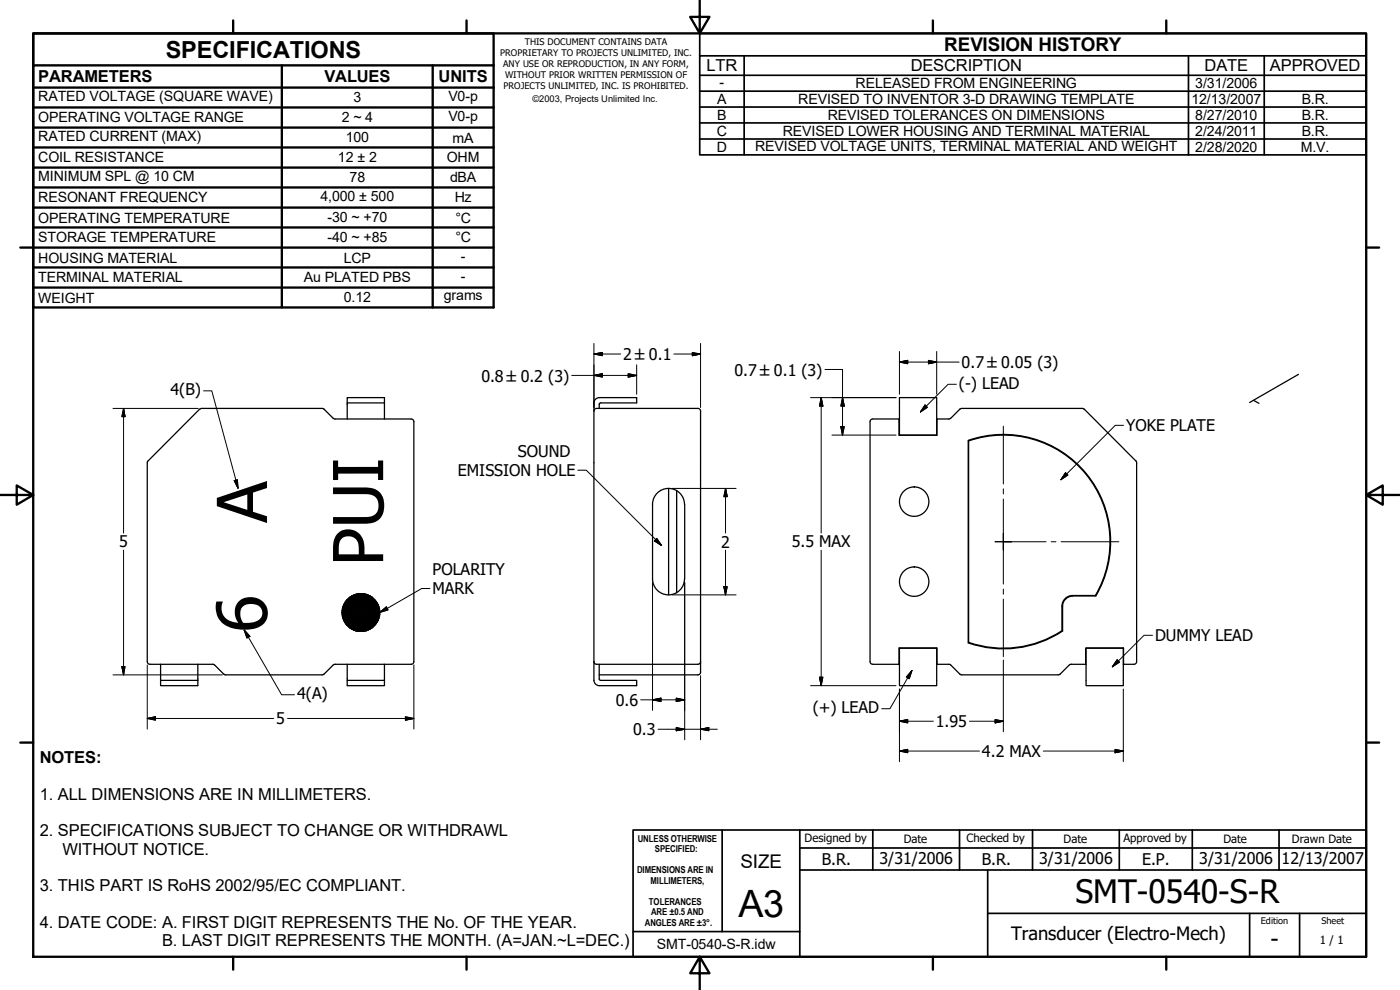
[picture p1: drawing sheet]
<svg xmlns="http://www.w3.org/2000/svg" width="420mm" height="297mm" viewBox="0 0 420 297" stroke-linecap="round" stroke-linejoin="round" font-family="sans-serif">
<!-- layer: Visible (ISO) -->
<g fill="none" stroke="#000" stroke-width=".38">
<path d="M269.9 119.3h11.2v11.2h-11.2zM44.2 138.9v59.6M59.9 122.7l-15.5 15.6-.2 .5M96.6 122.5h-36.1l-.5 .3M96.7 122.5l.5 .3 2.7 2.7M100 125.5l.6 .2h22.8M104.2 120.9v-1.6h11.2v6.4M104.2 120.9v4.8M104.2 120.9h11.2M123.4 125.7a.79 .79 0 0 1 .8 .8M124.2 126.5v72M178.2 120.9v83.2"/>
<path d="M179 122.5a.79 .79 0 0 0-.8 .8M179.1 122.5h30.4a.79 .79 0 0 1 .7 .8M180.2 120.9l-.4 .4v1.2M180.3 120.9h10.8v-1.6h-11.2l-1.2 .5-.5 1.1M210.2 123.3v78.4M261.1 126.5v72M269.8 125.7h.1M281.1 125.7h.1M284.8 125.7h-3.6v4.9h-11.4v-4.9h-7.9a.79 .79 0 0 0-.8 .8M290.8 132.3a32 32 0 0 1 35.1 10 32 32 0 0 1 2.8 36.4h-6.8a3.2 3.2 0 0 0-3.2 3.1v7.4a32 32 0 0 1-27.9 3.5zM325.3 122.8l-.5-.3h-36.2l-.5 .2-2.8 2.8-.5 .2M325.4 122.7l15.5 15.6 .2 .5"/>
<path d="M341.1 138.9v59.6M200.7 146.5v32M203.1 147.2v30.6M205.4 151.3a4.8 4.8 0 0 0-4.8-4.8 4.8 4.8 0 0 0-4.8 4.8v22.4a4.8 4.8 0 0 0 4.8 4.8 4.8 4.8 0 0 0 4.8-4.8M205.5 151.3v22.4M321.9 178.9a3 3 0 0 0-3 3v7.4M321.9 178.8h7a32.2 32.2 0 0 0-2.9-36.7 32.2 32.2 0 0 0-35.4-10v60.8a32.2 32.2 0 0 0 28.3-3.6M44.2 198.5a.79 .79 0 0 0 .8 .8h18.8l.6 .2M48.2 199.3v4.8M59.4 199.3v6.4h-11.2v-1.6M64.5 199.6l2.7 2.7 .5 .2M99.9 199.6l-2.7 2.7-.5 .2"/>
<path d="M104.2 199.3v4.8M115.4 199.3v4.8M123.4 199.3h-22.8l-.6 .2M124.2 198.5a.79 .79 0 0 1-.8 .8M178.2 198.5a.79 .79 0 0 0 .8 .8M179.8 199.3v4.4l.4 .4M210.2 198.5a.79 .79 0 0 1-.7 .8h-30.4M261.1 198.5a.79 .79 0 0 0 .8 .8h7.9v-4.9h11.4v4.9h3.6M269.8 199.3h.1M269.9 194.5h11.2v11.2h-11.2zM281.1 199.3h.1M321.5 199.3l-.6 .2-2.8 2.8-.5 .2h-28.9l-.6-.2-2.7-2.7-.6-.3"/>
<path d="M325.8 199.3h.1M325.9 194.5h11.2v11.2h-11.2zM337.1 199.3h.1M341.1 198.5a.79 .79 0 0 1-.8 .8h-3.1v-4.9h-11.4v4.9h-4.4M48.2 204.1h11.2M67.7 202.5h28.9M104.2 204.1h11.2v1.6h-11.2zM178.2 204.1l.5 1.2 1.1 .4h11.3v-1.6h-10.8M210.2 201.7a.79 .79 0 0 1-.7 .8h-29.7"/>
<circle cx="274.4" cy="150.5" r="4.4"/>
<circle cx="274.4" cy="174.5" r="4.4"/>
</g>
<!-- layer: Visible Narrow (ISO) -->
<path d="M389.7 112.3l-14.7 8.5M376.2 120.1l1.6 .9" fill="none" stroke="#000" stroke-width=".38"/>
<!-- layer: Hatch (ISO) -->
<g fill="#000" stroke="#000" stroke-width=".3">
<path d="M104.5 179.6h7.6l.4 .4zM104.5 179.6l.5-.4 7.1 .4zM105 179.2h6.7l.4 .4zM105 179.2l.5-.3 6.2 .3zM105.5 178.9h5.7l.5 .3zM105.5 178.9l.5-.3 5.2 .3zM106 178.6h4.6l.6 .3zM106 178.6l.6-.2 4 .2zM106.6 178.4h3.5l.5 .2zM106.6 178.4h3.5zM107.1 178.2l3 .2zM107.1 178.2h2.4z"/>
<path d="M107.7 178.1l1.8 .1zM107.7 178.1h1.2zM102.7 182.6l11.3 .6h-11.3zM102.7 182.6h11.2l.1 .6zM102.9 182l11 .6h-11.2zM102.9 182h10.8l.2 .6zM103.1 181.5l10.6 .5h-10.8zM103.1 181.5h10.4l.2 .5zM103.4 181l10.1 .5h-10.4zM103.4 181h9.8l.3 .5zM103.7 180.5l9.5 .5h-9.8zM103.7 180.5h9.2l.3 .5z"/>
<path d="M104.1 180l8.8 .5h-9.2zM104.1 180h8.4l.4 .5zM104.5 179.6l8 .4h-8.4zM107.1 189.3l1.8 .2zM107.7 189.5h1.2zM106.6 189.2l2.9 .1zM107.1 189.3h2.4zM106 189l4.1 .2h-3.5zM106.6 189.2h3.5zM105.5 188.7l5.1 .3h-4.6zM106 189h4.6l-.5 .2zM105 188.4l6.2 .3h-5.7z"/>
<path d="M105.5 188.7h5.7l-.6 .3zM104.5 188l7.2 .4h-6.7zM105 188.4h6.7l-.5 .3zM104.1 187.6l8 .4h-7.6zM104.5 188h7.6l-.4 .4zM103.7 187.1l8.8 .5h-8.4zM104.1 187.6h8.4l-.4 .4zM103.4 186.6l9.5 .5h-9.2zM103.7 187.1h9.2l-.4 .5zM103.1 186.1l10.1 .5h-9.8zM103.4 186.6h9.8l-.3 .5zM102.9 185.5l10.6 .6h-10.4z"/>
<path d="M103.1 186.1h10.4l-.3 .5zM102.7 185l11 .5h-10.8zM102.9 185.5h10.8l-.2 .6zM102.7 184.4l11.2 .6h-11.2zM102.7 185h11.2l-.2 .5zM102.7 183.2h11.3v.6zM102.7 183.2l11.3 .6h-11.4zM102.6 183.8h11.4v.6zM102.6 183.8l11.4 .6h-11.3zM102.7 184.4h11.3l-.1 .6z"/>
</g>
<!-- layer: Border (ISO) -->
<g fill="none" stroke="#000" stroke-width=".7">
<path d="M10 10h400v277.1h-400zM70 6.1v3.9M140 6.1v3.9M210 0v10l-2.9-4.9h5.8l-2.9 4.9M280 6.1v3.9M350 6.1v3.9M6.1 74.3h3.9M410 74.3h3.9M0 148.5h10l-5-2.8v5.7l5-2.9M410 148.5l5 2.9v-5.7l-5 2.8h10M6.1 222.8h3.9M410 222.8h3.9"/>
<path d="M70 287.1v3.8M140 287.1v3.8M210 287.1l2.9 4.9h-5.8l2.9-4.9v9.9M280 287.1v3.8M350 287.1v3.8"/>
</g>
<!-- layer: Title (ISO) -->
<g fill="none" stroke="#000" stroke-width=".51">
<path d="M216.7 249v30.5M240 249h-50v38.1h50M240 249h170v38.1h-170zM240 254.4h170M261.9 249v12M288 249v12M309.9 249v12M335.9 249v12M357.8 249v12M383.9 249v12M190 279.5h50M240 261h170"/>
<path d="M296.4 274.1h113.6M296.4 261v26.1M375 274.1v13M390 274.1v13"/>
</g>
<!-- layer: Sketch Geometry (ISO) -->
<circle cx="108.3" cy="183.8" r="5.7" fill="none" stroke="#000" stroke-width=".3"/>
<!-- layer: Symbol (ISO) -->
<path d="M210 16.7v-6.7h200v6.7M223.3 16.7v29.8M356.7 16.7v29.8M379.4 16.7v29.8M410 16.7h-200v5.9M410 16.7v29.8h-200v-23.9M210 22.6h200M210 27.4h200M210 32.1h200M210 36.9h200M210 41.7h200" fill="none" stroke="#000" stroke-width=".51"/>
<g fill="none" stroke="#000" stroke-width=".7">
<path d="M10 19.6v-9.6h138.1v9.6M84.6 19.6v72.7M129.9 19.6v72.7M148.1 19.6h-138.1v6.7M148.1 19.6v72.7h-138.1v-66M10 26.3h138.1M10 32.2h138.1M10 38.3h138.1M10 44.2h138.1M10 50.3h138.1M10 56.2h138.1M10 62.3h138.1"/>
<path d="M10 68.2h138.1M10 74.3h138.1M10 80.2h138.1M10 86.3h138.1"/>
</g>
<!-- layer: Dimension (ISO) -->
<g fill="none" stroke="#000" stroke-width=".3">
<path d="M171.6 112.6h19.5M178.2 106.2l2.6-.4v.9zM178.2 112.6l2.6-.5v1zM178.2 106.2h8M178.2 103v19.3M188.5 112.1l2.6 .5-2.6 .5zM191.1 109.5v8.8M202.2 106.2h8M207.8 105.8l2.4 .4-2.4 .5zM210.2 103v19.3M243.3 119.3h25.6M246.4 119.3l.6 2.5h-1.1z"/>
<path d="M246.4 119.3v40.6M247.6 110.9h5.3v19.6M252.9 119.3l.5 2.5h-1.1zM269.9 108.6l2.5-.5v1zM269.9 105.5v12.8M269.9 108.6h17.9M278.6 108.1l2.5 .5-2.5 .5zM281.1 105.5v12.8M33.9 122.5h25.6M37.1 122.5l.4 2.5h-.9zM37.1 122.5v37.4M249.7 130.5h19.2"/>
<path d="M252.3 128h1.1l-.5 2.5zM201.7 146.5h19.2M217.7 146.5l.5 2.5h-1zM217.7 146.5v13.4M37.1 165.1v37.4M195.8 174.7v38.5M201.7 178.5h19.2M205.5 174.7v47.3M217.2 176h1l-.5 2.5zM217.7 165.1v13.4M246.4 165.1v40.6M44.2 199.5v19.2"/>
<path d="M124.2 199.5v19.2M301.1 198v21.6M33.9 202.5h32.8M36.6 200h.9l-.4 2.5zM44.2 215.6l2.5-.5v1zM44.2 215.6h37.9M86.3 215.6h37.9M121.7 215.1l2.5 .5-2.5 .5zM192.3 210h13.2M195.8 210l2.6-.5v1zM197.5 218.8h17.8M202.9 209.5l2.6 .5-2.6 .5z"/>
<path d="M202.9 218.3l2.6 .5-2.6 .5zM210.2 218.8l2.5-.5v1zM210.2 202.7v19.3M243.3 205.7h25.6M245.9 203.2h1.1l-.6 2.5zM269.9 216.4l2.5-.5v1zM269.9 206.7v21.8M269.9 216.4h10.2M291 216.4h10.1M298.6 215.9l2.5 .5-2.5 .5zM337.1 206.7v21.8M269.9 225.3l2.5-.5v1.1z"/>
<path d="M269.9 225.3h24M313.1 225.3h24M334.6 224.8l2.5 .5-2.5 .6z"/>
</g>
<g fill="#000" stroke="#000" stroke-width=".3">
<path d="M178.2 106.2l2.6-.4zM178.2 106.2l2.6-.4v.9zM178.2 112.6l2.6-.5zM178.2 112.6l2.6-.5v1zM188.5 113.1l2.6-.5zM188.5 112.1l2.6 .5-2.6 .5zM207.8 106.7l2.4-.5zM207.8 105.8l2.4 .4-2.4 .5zM269.9 108.6l2.5-.5zM269.9 108.6l2.5-.5v1zM278.6 109.1l2.5-.5zM278.6 108.1l2.5 .5-2.5 .5z"/>
<path d="M37.1 122.5l.4 2.5zM37.1 122.5l.4 2.5h-.9zM246.4 119.3l.6 2.5zM246.4 119.3l.6 2.5h-1.1zM252.3 128l.6 2.5zM252.3 128h1.1l-.5 2.5zM252.9 119.3l.5 2.5zM252.9 119.3l.5 2.5h-1.1zM217.7 146.5l.5 2.5zM217.7 146.5l.5 2.5h-1zM217.2 176l.5 2.5zM217.2 176h1l-.5 2.5z"/>
<path d="M36.6 200l.5 2.5zM36.6 200h.9l-.4 2.5zM44.2 215.6l2.5-.5zM44.2 215.6l2.5-.5v1zM121.7 216.1l2.5-.5zM121.7 215.1l2.5 .5-2.5 .5zM195.8 210l2.6-.5zM195.8 210l2.6-.5v1zM202.9 210.5l2.6-.5zM202.9 209.5l2.6 .5-2.6 .5zM202.9 219.3l2.6-.5zM202.9 218.3l2.6 .5-2.6 .5z"/>
<path d="M210.2 218.8l2.5-.5zM210.2 218.8l2.5-.5v1zM245.9 203.2l.5 2.5zM245.9 203.2h1.1l-.6 2.5zM269.9 216.4l2.5-.5zM269.9 216.4l2.5-.5v1zM298.6 216.9l2.5-.5zM298.6 215.9l2.5 .5-2.5 .5zM269.9 225.3l2.5-.5zM269.9 225.3l2.5-.5v1.1zM334.6 225.9l2.5-.6zM334.6 224.8l2.5 .5-2.5 .6z"/>
</g>
<!-- layer: Center Mark (ISO) -->
<path d="M301.1 127.9v17.3M301.1 146.7v1.5M301.1 149.7v12.8M301.1 160v2.5h-2.5M301.1 176.8v1.5M301.1 179.8v17.2M313.9 162.5h-12.8h2.5h-2.5v12.7M315.5 162.5h1.4M318.5 162.5h17.3" fill="none" stroke="#000" stroke-width=".3"/>
<!-- layer: Symbol (ISO) -->
<g fill="none" stroke="#000" stroke-width=".3">
<path d="M61.1 117.3h2.5l7.8 29.2M287 115.3h-2.5l-8.3 8.3M277.6 121.5l.7 .7-2.1 1.4zM337.2 127.6h-2.5l-16.3 16.3M70.3 144.2l.9-.3 .2 2.6zM173.4 141.1h2.6l22.6 22.6M319.8 141.8l.7 .7-2.1 1.4zM129 176.6h-2.4l-12.6 7.2M197.1 161.5l1.5 2.2-2.2-1.4zM73.3 189l1.7 1.9-.9 .5zM73.3 189l11.2 19.5h3.9M114 183.8l2-1.7 .5 .9z"/>
<path d="M335.3 198l.7 .7-2.2 1.4zM345.9 190.6h-2.6l-9.5 9.5M273.7 201.2l-.8 2.4-.9-.5zM273.7 201.2l-6.6 11.4h-2.5"/>
</g>
<g fill="#000" stroke="#000" stroke-width=".3">
<path d="M277.6 121.5l-1.4 2.1zM277.6 121.5l.7 .7-2.1 1.4zM70.3 144.2l1.1 2.3zM70.3 144.2l.9-.3 .2 2.6zM319.8 141.8l-1.4 2.1zM319.8 141.8l.7 .7-2.1 1.4zM196.4 162.3l2.2 1.4zM197.1 161.5l1.5 2.2-2.2-1.4zM73.3 189l1.7 1.9zM73.3 189l1.7 1.9-.9 .5zM114 183.8l2-1.7zM114 183.8l2-1.7 .5 .9z"/>
<path d="M335.3 198l-1.5 2.1zM335.3 198l.7 .7-2.2 1.4zM273.7 201.2l-.8 2.4zM273.7 201.2l-.8 2.4-.9-.5z"/>
</g>
<g font-size="20.7">
<text x="80.1" y="156.8" transform="rotate(-90 80.1 156.8)">A</text>
<text x="115" y="169.8" transform="rotate(-90 115 169.8)">PUI</text>
<text x="80.1" y="189.8" transform="rotate(-90 80.1 189.8)">6</text>
</g>
<text font-size="11.3" x="221.6" y="275.1">A3</text>
<text font-size="9.7" x="322.8" y="271">SMT-0540-S-R</text>
<text font-size="7" x="49.8" y="17.3">SPECIFICATIONS</text>
<text font-size="6.9" x="381.3" y="284.2">-</text>
<g font-size="5.7">
<text x="283.4" y="15.4">REVISION HISTORY</text>
<text x="222.2" y="260.3">SIZE</text>
</g>
<text font-size="5.5" x="303.5" y="282.1">Transducer (Electro-Mech)</text>
<g font-size="5">
<text x="212" y="21.4">LTR</text>
<text x="273.3" y="21.4">DESCRIPTION</text>
<text x="361.5" y="21.4">DATE</text>
<text x="381.1" y="21.4">APPROVED</text>
<text x="11.5" y="24.7">PARAMETERS</text>
<text x="97.3" y="24.7">VALUES</text>
<text x="131.6" y="24.7">UNITS</text>
<text x="12" y="228.8">NOTES:</text>
<text x="12" y="239.9">1. ALL DIMENSIONS ARE IN MILLIMETERS.</text>
<text x="12" y="250.9">2. SPECIFICATIONS SUBJECT TO CHANGE OR WITHDRAWL</text>
<text x="18.7" y="256.4">WITHOUT NOTICE.</text>
<text x="12" y="267.4">3. THIS PART IS RoHS 2002/95/EC COMPLIANT.</text>
<text x="12" y="278.4">4. DATE CODE: A. FIRST DIGIT REPRESENTS THE No. OF THE YEAR.</text>
<text x="48.6" y="284">B. LAST DIGIT REPRESENTS THE MONTH. (A=JAN.~L=DEC.)</text>
</g>
<g font-size="4.8">
<text x="187" y="108">2 ±0.1</text>
<text x="220.5" y="112.7">0.7 ±0.1 (3)</text>
<text x="288.6" y="110.5">0.7 ±0.05 (3)</text>
<text x="51.2" y="118.6">4(B)</text>
<text x="144.5" y="114.5">0.8 ±0.2 (3)</text>
<text x="287.8" y="116.6">(-) LEAD</text>
<text x="337.9" y="129.3">YOKE PLATE</text>
<text x="155.4" y="137.1">SOUND</text>
<text x="137.4" y="142.8">EMISSION HOLE</text>
<text x="35.8" y="164.2">5</text>
<text x="216.4" y="164.3">2</text>
<text x="237.7" y="164.2">5.5 MAX</text>
<text x="129.8" y="172.5">POLARITY</text>
<text x="129.8" y="178.3">MARK</text>
<text x="346.6" y="192.3">DUMMY LEAD</text>
<text x="89.2" y="209.8">4(A)</text>
<text x="184.8" y="211.8">0.6</text>
<text x="243.9" y="214">(+) LEAD</text>
<text x="82.9" y="217.3">5</text>
<text x="190" y="220.5">0.3</text>
<text x="280.9" y="218.1">1.95</text>
<text x="294.7" y="227.1">4.2 MAX</text>
<text x="246.6" y="259.4">B.R.</text>
<text x="264" y="259.1">3/31/2006</text>
<text x="294.6" y="259.5">B.R.</text>
<text x="311.9" y="259.1">3/31/2006</text>
<text x="342.8" y="259.4">E.P.</text>
<text x="359.9" y="259.2">3/31/2006</text>
<text x="384.6" y="259.2">12/13/2007</text>
</g>
<g font-size="4.3">
<text x="216" y="26">-</text>
<text x="256.8" y="26.5">RELEASED FROM ENGINEERING</text>
<text x="358.7" y="26.5">3/31/2006</text>
<text x="11.5" y="30.3">RATED VOLTAGE (SQUARE WAVE)</text>
<text x="106" y="30.7">3</text>
<text x="134.6" y="30.3">V0-p</text>
<text x="215.3" y="31.2">A</text>
<text x="215.3" y="36">B</text>
<text x="239.6" y="31.2">REVISED TO INVENTOR 3-D DRAWING TEMPLATE</text>
<text x="248.4" y="36">REVISED TOLERANCES ON DIMENSIONS</text>
<text x="357.6" y="31.2">12/13/2007</text>
<text x="358.7" y="36">8/27/2010</text>
<text x="390.7" y="31.2">B.R.</text>
<text x="390.7" y="36">B.R.</text>
<text x="11.5" y="36.8">OPERATING VOLTAGE RANGE</text>
<text x="102.6" y="36.8">2 ~ 4</text>
<text x="134.6" y="36.4">V0-p</text>
<text x="215.1" y="40.8">C</text>
<text x="234.9" y="40.8">REVISED LOWER HOUSING AND TERMINAL MATERIAL</text>
<text x="358.7" y="40.8">2/24/2011</text>
<text x="390.7" y="40.8">B.R.</text>
<text x="11.5" y="42.3">RATED CURRENT (MAX)</text>
<text x="103.8" y="42.7">100</text>
<text x="135.8" y="42.8">mA</text>
<text x="215.1" y="45.6">D</text>
<text x="226.6" y="45.3">REVISED VOLTAGE UNITS, TERMINAL MATERIAL AND WEIGHT</text>
<text x="358.7" y="45.6">2/28/2020</text>
<text x="390.4" y="45.6">M.V.</text>
<text x="11.5" y="48.8">COIL RESISTANCE</text>
<text x="101.4" y="48.8">12 ± 2</text>
<text x="134.1" y="48.8">OHM</text>
<text x="11.5" y="54.3">MINIMUM SPL @ 10 CM</text>
<text x="104.9" y="54.7">78</text>
<text x="135.1" y="54.7">dBA</text>
<text x="11.5" y="60.7">RESONANT FREQUENCY</text>
<text x="96.2" y="60.4">4,000 ± 500</text>
<text x="136.5" y="60.8">Hz</text>
<text x="11.5" y="66.8">OPERATING TEMPERATURE</text>
<text x="98.3" y="66.7">-30 ~ +70</text>
<text x="136.7" y="66.8">°C</text>
<text x="11.5" y="72.8">STORAGE TEMPERATURE</text>
<text x="98.3" y="72.8">-40 ~ +85</text>
<text x="136.7" y="72.8">°C</text>
<text x="11.5" y="78.8">HOUSING MATERIAL</text>
<text x="103.2" y="78.8">LCP</text>
<text x="138.3" y="78.3">-</text>
<text x="11.5" y="84.8">TERMINAL MATERIAL</text>
<text x="91.2" y="84.8">Au PLATED PBS</text>
<text x="133.2" y="89.9">grams</text>
<text x="138.3" y="84.3">-</text>
<text x="11.5" y="90.8">WEIGHT</text>
<text x="103.2" y="90.7">0.12</text>
<text x="197.1" y="284.7">SMT-0540-S-R.idw</text>
</g>
<g font-size="3.4">
<text x="241.5" y="252.7">Designed by</text>
<text x="271.2" y="253">Date</text>
<text x="290.1" y="252.7">Checked by</text>
<text x="319.2" y="253">Date</text>
<text x="337.2" y="252.7">Approved by</text>
<text x="367.2" y="253">Date</text>
<text x="387.7" y="253">Drawn Date</text>
<text x="396" y="283.1">1 / 1</text>
</g>
<g font-size="2.9">
<text x="191.4" y="252.7">UNLESS OTHERWISE</text>
<text x="196.5" y="255.8">SPECIFIED:</text>
<text x="191.2" y="262.1">DIMENSIONS ARE IN</text>
<text x="195.2" y="265.2">MILLIMETERS,</text>
<text x="194.8" y="271.5">TOLERANCES</text>
<text x="195.4" y="274.6">ARE ±0.5 AND</text>
<text x="193.5" y="277.8">ANGLES ARE ±3°.</text>
</g>
<text font-size="2.8" x="159.8" y="30.5">©2003, Projects Unlimited Inc.</text>
<g font-size="2.7">
<text x="150.1" y="16.9">PROPRIETARY TO PROJECTS UNLIMITED, INC.</text>
<text x="157.5" y="13.6">THIS DOCUMENT CONTAINS DATA</text>
<text x="151" y="20.2">ANY USE OR REPRODUCTION, IN ANY FORM,</text>
<text x="151.6" y="23.5">WITHOUT PRIOR WRITTEN PERMISSION OF</text>
<text x="151.1" y="26.7">PROJECTS UNLIMITED, INC. IS PROHIBITED.</text>
<text x="378.4" y="277.1">Edition</text>
<text x="396.6" y="277.1">Sheet</text>
</g>
</svg>
